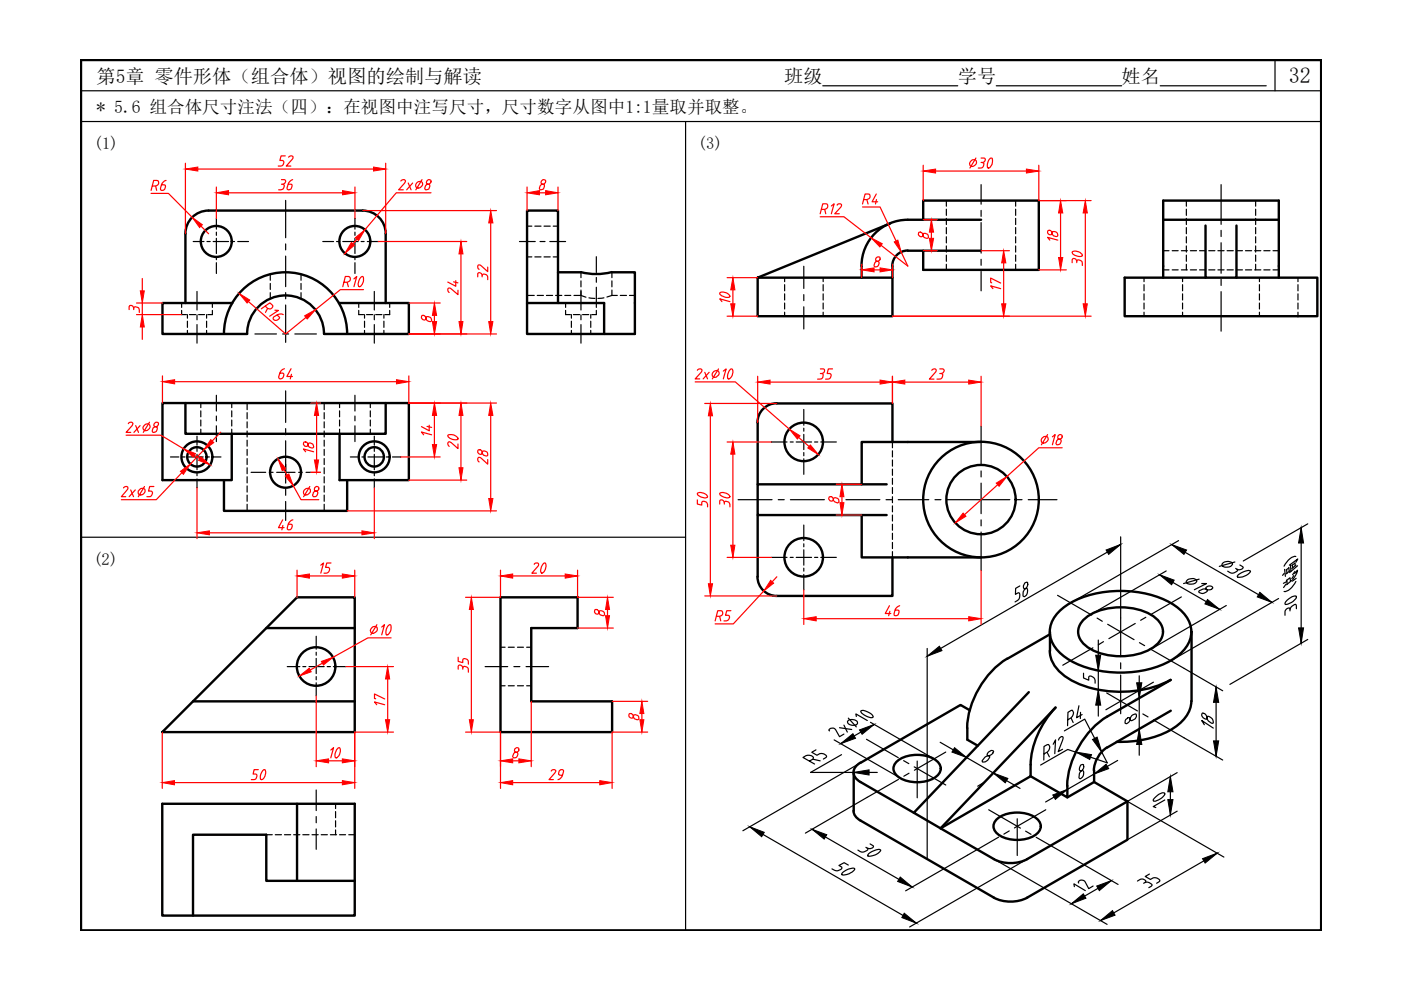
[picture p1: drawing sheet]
<svg xmlns="http://www.w3.org/2000/svg" width="297mm" height="210mm" viewBox="0 0 297 210" stroke-linecap="round" stroke-linejoin="round" font-family="sans-serif">
<!-- layer: 0 -->
<path d="M17.2 12.7h262.9v184.6h-262.9z" fill="none" stroke="#000" stroke-width=".51"/>
<g fill="none" stroke="#000" stroke-width=".25">
<path d="M17.2 19.2h262.9M174.4 18.2h28.7M211.2 18.2h26.6M246 18.2h22.5M270.3 12.7v6.5M17.2 25.8h262.9M145.4 25.8v171.5M17.2 113.9h128.2M237.6 113.8v17.2M237.6 115.4l-41 23.7M248.4 115.5l21.2 12.2M249.9 114.6l-22.9 13.2"/>
<path d="M259.3 119.3l1.1-.3a.9 .9 0 0 1 .9 .5 1.36 1.36 0 0 1-2.2 .3zM261.8 119.2l-3.3 .9M262.9 119.8l.6 .4a.72 .72 0 0 1-.4 .6 .72 .72 0 0 1-.8-.1M275.9 111.9v24.5M277.3 111.1l-13.7 7.8M196.6 137.5v44.6M232.9 135.7v16.1M245.9 121.9l12.7 7.3M247.3 121.1l-16 9.2M251.8 122.9l1-.2a.77 .77 0 0 1 .9 .6 1.54 1.54 0 0 1-2.2 .1zM254.2 125.3a1.81 1.81 0 0 1 2.1-.2l.6-.1 .2-.3a.79 .79 0 0 0-.8-.5 .79 .79 0 0 0-.7 .6l.4 .5a1.12 1.12 0 0 1-1.8 .1zM254.2 122.8l-3.3 .9"/>
<path d="M254.8 123.7h1l-2.6 1.3M260 128.4l-16 9.3M262 120.5l.4 .4-.2 .3a1.32 1.32 0 0 1-1.9-.1M262.5 121.9a3.6 3.6 0 0 1 2.5-.9l.1 .1a2.51 2.51 0 0 1-2.8 1.1zM271.1 126.9l-22.9 13.2M277.3 135.6l-16.5 9.5M175.9 155l-.1-.1a.81 .81 0 0 1 .6-.5 .81 .81 0 0 1 .8 .4l.8 1.4 .9-.6M176.9 156.9l14.1 8.1M178 154.3l2.6 .4M178.9 153.7l.7 1.5M179.7 152.9a1.38 1.38 0 0 1 2.1 .3v.2a1.34 1.34 0 0 1-2.1-.3zM179.9 152.3l1.7 1.8"/>
<path d="M181.6 151.9l-.1-.5 2.4 1.4M182.6 150.7a2.85 2.85 0 0 1 2.6 1.3l-.1 .1a2.77 2.77 0 0 1-2.6-1.3zM184.6 153.1l13.4 7.8M185.3 153.6l-7 4.1M199.3 157.4l17 9.8M221.4 159.8a1.36 1.36 0 0 0 1-1.8l-.4-.1-.7 .4v2.8M222 159.5l.5 1M223.3 157.8l.5-.9-.2 2.9M224.4 156.9l.1-.2a.65 .65 0 0 1 .9-.4l-.1 .7-.9 2.4 .9-.5M225.7 155l4.3-2.5 4.8 9.2-8.4-2.8-5.8 3.3M241.5 143.3v16.8M244.5 144.6l-10 5.9"/>
<path d="M251.1 141.7l8.1 4.8M251.1 156.4l8.1 4.7M257.8 145.7v14.6M158.9 175.3l35.4 20.4M171.9 163.8h14.1M172.2 175.8l21.2 12.3M182.4 161.7l-24.9 14.4M183.8 169.1l-13 7.5M208.7 165.8l-1.4 .9M229.1 162.2l-.1 .3a.73 .73 0 0 0 .1 1l.4-.1a1.11 1.11 0 0 1-.5 1.7 1.22 1.22 0 0 1 .4-1.7 1.14 1.14 0 0 0 .3-1.3zM237 161.2l-15.3 8.8M248.1 164.6v8.2"/>
<path d="M249.6 172l-10.6 6M249.6 163.8l-10.6 6.1 20.5 11.8M205.1 181.3l-13.1 7.6M210.7 182.1l3.6 2.1 3.5-2.1M226.4 181.4l10.7 6.1M234.7 196l-20.4-11.8-21.4 12.3M235.6 186.7l-8.5 4.9M258.1 180.9l-24.8 14.3"/>
</g>
<g fill="none" stroke="#000" stroke-width=".51">
<path d="M118.3 57.7h4.9M123.1 57.7a13.1 13.1 0 0 0 6.6 0M129.7 57.7h4.9v13.1h-22.9v-26.2h6.6v19.6M160.6 58.9h28.6v8.1h-28.6zM182.7 56.4v2.5M188.8 47.4l-28.2 11.5M189.2 56.4v2.5M192.5 53.1a3.3 3.3 0 0 0-3.3 3.3M192.5 53.2h15.5M195.7 46.6v-4.1h24.5v14.7h-24.5v-4M208 46.6h-15.5a9.8 9.8 0 0 0-9.8 9.8M246.6 46.6h24.5"/>
<path d="M246.6 58.9v-16.4h24.5v16.4M255.6 58.9h-17.2v8.1h40.9v-8.1h-17.1M255.6 47.8v11.1h6.6v-11.1M39.3 64.2v-14.7a4.9 4.9 0 0 1 4.9-4.9h32.7a4.9 4.9 0 0 1 4.9 4.9v14.7M47.5 70.8a13.1 13.1 0 0 1 13-13.1 13.1 13.1 0 0 1 13.1 13.1M49.3 64.2h-14.9v6.6h18a8.1 8.1 0 0 1 8.1-8.2 8.1 8.1 0 0 1 8.2 8.2M71.9 64.2h14.8v6.6h-18M111.7 64.2h16.4v6.6M39.3 85.5v6.5h42.5v-6.5M49.1 92v9.8h-14.7v-16.3h52.3v16.3h-14.7v-9.8M160.6 89.6v13.1M164.7 85.5a4.1 4.1 0 0 0-4.1 4.1"/>
<path d="M164.7 85.5h24.5v8.2M208 93.7h-25.3v9M47.5 101.8v6.5h26.1v-6.5M160.6 109.2v13.1M182.7 109.2v9h25.3M188 102.7h-27.4v6.5h27.4M189.2 118.2v8.2h-24.5a4.1 4.1 0 0 1-4.1-4.1M56.5 133.2h18.7M63 126.6h12.2v28.6h-40.8zM106.1 126.6h16.4v6.6h-9.9v15.5h17.2v6.5h-23.7zM222.6 138a7.5 7.5 0 0 0 4.3 6.1 23.5 23.5 0 0 0 21.3 0M222.6 134.5l-9.1 5.1a18.7 18.7 0 0 0-8.4 17.2l2.2 1.3"/>
<path d="M222.6 134v4M224.9 129.3a20.2 20.2 0 0 1 14.4-3.9 18.4 18.4 0 0 1 11 3.9 5.8 5.8 0 0 1 0 9.3 20.2 20.2 0 0 1-14.5 3.9 18.4 18.4 0 0 1-10.9-3.9 5.8 5.8 0 0 1 0-9.3zM230 131.1a13.3 13.3 0 0 1 12.5-1.5 6 6 0 0 1 4 3.6 3.9 3.9 0 0 1-2.1 4.2 13.8 13.8 0 0 1-13.6 0 3.6 3.6 0 0 1-.8-6.3zM252.6 134v14.7M40.9 148.7h34.3M205.6 150.6l-1.9-1.1-21.3 12.2a2.17 2.17 0 0 0-1.4 2.1 2.17 2.17 0 0 0 1.4 2l11.3 6.5M218.1 146.8l-24.4 25.5 5.7 3.3 24.4-25.6a18.9 18.9 0 0 0-5.3 12.1M234.7 158.5a6.3 6.3 0 0 0-2.8 4.9M248.2 144.2l-13.5 7.7a18.8 18.8 0 0 0-8.4 14.7M248.2 150.7l-13.4 7.8M252.6 148.6a7.1 7.1 0 0 1-3.8 5.8 21.5 21.5 0 0 1-12.1 2.9M34.4 170.4h40.8v23.7h-40.8z"/>
<path d="M63 170.4v16.4M181 171.9a2.42 2.42 0 0 0 1.4 2.1l28.3 16.3M181 163.8v8.1M190.3 161.3a7.4 7.4 0 0 1 8.3 0 2.08 2.08 0 0 1 .8 2.1 2.08 2.08 0 0 1-1.4 1.6 7.6 7.6 0 0 1-7.7-.4 1.96 1.96 0 0 1 0-3.3zM211.5 173.6a7.4 7.4 0 0 1 8.3 0 2.08 2.08 0 0 1 .8 2 2.08 2.08 0 0 1-1.4 1.6 7.6 7.6 0 0 1-7.7-.4 1.96 1.96 0 0 1 0-3.2zM218.5 164.6l7.8 4.5v-2.5M218.5 162.1v2.5l-19.1 11 11.3 6.5M232 165.8l7 4.1-21.2 12.2a7.8 7.8 0 0 1-7.1 0M232 163.4v2.4l-5.7 3.3M239 169.9v8.1l-21.2 12.3a7.8 7.8 0 0 1-7.1 0M75.2 186.8h-18.7v-9.8h-15.6v17.1"/>
<circle cx="45.9" cy="51.2" r="3.3"/>
<circle cx="75.2" cy="51.2" r="3.3"/>
<circle cx="41.7" cy="96.9" r="3.3"/>
<circle cx="41.7" cy="96.9" r="2.05"/>
<circle cx="79.3" cy="96.9" r="3.3"/>
<circle cx="79.3" cy="96.9" r="2.05"/>
<circle cx="170.4" cy="93.7" r="4.1"/>
<circle cx="60.5" cy="100.1" r="3.3"/>
<circle cx="170.4" cy="118.2" r="4.1"/>
<circle cx="208" cy="105.9" r="12.3"/>
<circle cx="208" cy="105.9" r="7.3"/>
<circle cx="67" cy="141.3" r="4.1"/>
</g>
<g fill="none" stroke="#000" stroke-width=".25">
<path d="M208 39.1v4.2M258.9 39.1v8.5M41 51.2h2.3M43.9 51.2h.7M45.2 51.2h3.3M45.9 46.3v2.3M45.9 49.2v.7M45.9 50.5v3.2M45.9 54.4v.7M45.9 55.7v2.3M49.1 51.2h.6M50.4 51.2h2.3"/>
<path d="M60.6 42.5v7.9M60.6 51.7v1.3M60.6 54.3v6.5M68.4 51.2h2.3M71.4 51.2h.6M72.7 51.2h3.2M75.3 46.3v2.3M75.3 49.2v.7M75.3 50.5v3.2M75.3 54.4v.7M75.3 55.7v2.3M76.6 51.2h.6"/>
<path d="M77.9 51.2h2.3M110.1 51.2h3.4M114.5 51.2h1.1M116.6 51.2h3.3M126.4 54.4v3.4M126.4 58.8v1M170.4 56.5v4.7M208 44.6v1.3M208 47.2v6.5M208 55v1.2M258.9 48.8v1.4M258.9 51.5v6.4"/>
<path d="M258.9 59.2v1.3M41.8 61.8v3.9M41.8 66.7v1.1M41.8 68.8v4M54 70.8h4.6M59.9 70.8h1.3M60.6 62v1.4M60.6 64.7v7.9M62.5 70.8h4.6M79.4 61.8v3.9M79.4 66.7v1.1M79.4 68.8v4"/>
<path d="M123.2 61.8v3.9M123.2 66.7v1.1M123.2 68.8v4M126.4 60.9v3.3M170.4 62.5v1.2M170.4 65.1v4.7M258.9 61.8v8.4M36.1 96.9h1.8M38.6 96.9h.6M39.9 96.9h3.2M41.8 92.5v1.9M41.8 95v.7"/>
<path d="M41.8 96.3v3.3M43.8 96.9h.6M45 96.9h1.8M45.9 83.8v3.4M45.9 88.2v1M45.9 90.3v3.3M60.6 82.9v6.7M60.6 90.9v1.3M60.6 93.5v8.9M74.3 96.9h1.8M75.3 83.8v3.4M75.3 88.2v1"/>
<path d="M75.3 90.3v3.3M76.7 96.9h.7M78 96.9h3.3M79.4 92.5v1.9M79.4 95v.7M79.4 96.3v3.3M81.9 96.9h.6M83.2 96.9h1.8M163.6 93.7h3.3M167.5 93.7h.7M168.8 93.7h3.3M170.4 86.8v3.4"/>
<path d="M170.4 90.8v.6M170.4 92.1v3.2M170.4 96v.6M170.4 97.3v3.3M172.7 93.7h.7M174 93.7h3.3M208 90.4v8.1M208 99.9v1.2M41.8 100.2v.7M41.8 101.5v1.9M53.2 100.1h3.1M57.1 100.1h.8"/>
<path d="M58.7 100.1h3.9M60.6 103.7v1.3M60.6 106.3v4M63.3 100.1h.8M64.9 100.1h3M79.4 100.2v.7M79.4 101.5v1.9M156.5 105.9h7.2M163.6 118.2h3.3M165 105.9h1.3M167.5 118.2h.7M167.6 105.9h7.2"/>
<path d="M168.8 118.2h3.3M170.4 111.3v3.3M170.4 115.3v.6M170.4 116.6v3.2M172.7 118.2h.7M174 118.2h3.3M179.4 105.9h7.1M187.9 105.9h1.2M190.4 105.9h6.5M198.2 105.9h1.3M200.8 105.9h13.3M208 102.4v6.5"/>
<path d="M208 110.2v1.3M208 112.8v8.2M215.4 105.9h1.3M218 105.9h6.1M67 134.9v2.8M67 138.3v.6M67 139.6v3.2M170.4 120.5v.6M170.4 121.8v3.3M224.2 126.2l7.3 4.2M231.7 137.4l-6.4 3.6M232.6 131l1.1 .7"/>
<path d="M234 136l-1.1 .7M234.9 132.4l5.5 3.2M237.6 131v8.2M240.7 132.2l-5.6 3.2M241.6 136.3l1.1 .6M242.9 130.9l-1.1 .6M243.8 137.6l7.3 4.1M250.5 126.6l-6.4 3.6M60.9 141.3h2.7M64.2 141.3h.6M65.5 141.3h3.2M67 143.5v.6"/>
<path d="M67 144.8v2.7M69.4 141.3h.6M70.7 141.3h2.6M102.9 141.3h4.7M109 141.3h1.2M111.5 141.3h4.8M183.7 156.7l6.7 3.9M200.5 159.5l-6.6 3.8M234.6 146.9l6.6 3.8M237.6 140.5v1.3M237.6 143.1v8.2M244.5 152.6l6.6 3.8"/>
<path d="M67 167.5v4.4M67 173.1v1.3M67 175.8v4.3M190.5 165.3l-6.7 3.8M191.6 161.3l1.1 .6M192.7 163.9l-1.1 .7M193.8 162.6l6.7 3.8M194.5 161.4v7.7M209.6 171.7l6.8 3.9M211.7 177.5l-6.6 3.8M214 176.2l-1.2 .7M215.7 173.6v7.8"/>
<path d="M217.5 176.2l1.1 .7M219.7 177.5l6.7 3.9M221.7 171.7l-6.6 3.8"/>
</g>
<g fill="none" stroke="#000" stroke-width=".25">
<path d="M57.3 58.2v1.2M63.8 58.2v1.2M111.7 47.9h1.1M111.7 54.5h1.1M113.4 47.9h1.3M113.4 54.5h1.3M115.3 47.9h1.4M115.3 54.5h1.4M117.3 47.9h1M117.3 54.5h1M123.2 57.7v1.2M123.2 59.5v1.3"/>
<path d="M129.7 57.7v1.2M129.7 59.5v1.3M166.4 58.9v.8M174.5 58.9v.8M200.6 42.5v1.2M200.6 44.4v1.3M200.6 46.3v1.3M200.6 48.2v1.4M200.6 50.2v1.3M200.6 52.1v1.4M200.6 54.1v1.3M200.6 56v1.2"/>
<path d="M215.3 42.5v1.2M215.3 44.4v1.3M215.3 46.3v1.3M215.3 48.2v1.4M215.3 50.2v1.3M215.3 52.1v1.4M215.3 54.1v1.3M215.3 56v1.2M242.6 58.9v.8M246.6 53.2h1.2M246.6 57.2h1.2M248.5 53.2h1.3"/>
<path d="M248.5 57.2h1.3M250.5 53.2h1.2M250.5 57.2h1.2M250.7 58.9v.8M251.5 42.5v1.2M251.5 44.4v1.3M251.5 46.3v1.3M251.5 48.2v1.4M251.5 50.2v1.3M251.5 52.1v1.4M251.5 54.1v1.3M251.5 56v1.2"/>
<path d="M252.4 53.2h1.3M252.4 57.2h1.3M254.3 53.2h1.3M254.3 57.2h1.3M256.3 53.2h1.3M256.3 57.2h1.3M258.2 53.2h1.3M258.2 57.2h1.3M260.2 53.2h1.3M260.2 57.2h1.3M262.1 53.2h1.3M262.1 57.2h1.3"/>
<path d="M264.1 53.2h1.3M264.1 57.2h1.3M266 53.2h1.3M266 57.2h1.3M266.2 42.5v1.2M266.2 44.4v1.3M266.2 46.3v1.3M266.2 48.2v1.4M266.2 50.2v1.3M266.2 52.1v1.4M266.2 54.1v1.3M266.2 56v1.2"/>
<path d="M267 58.9v.8M268 53.2h1.3M268 57.2h1.3M269.9 53.2h1.2M269.9 57.2h1.2M275.2 58.9v.8M38.5 65.8v.9h1M38.5 64.2v1M39.7 66.7v.8M39.7 68.1v1.3M39.7 70v.8M40.2 66.7h1.3"/>
<path d="M42.1 66.7h1.3M43.8 66.7v.8M43.8 68.1v1.3M43.8 70v.8M45 65.8v.9h-.9M45 64.2v1M57.3 60.1v1.3M57.3 62v1.3M63.8 60.1v1.3M63.8 62v1.3M76.1 65.8v.9h1M76.1 64.2v1"/>
<path d="M77.3 66.7v.8M77.3 68.1v1.3M77.3 70v.8M77.7 66.7h1.3M79.7 66.7h1.3M81.4 66.7v.8M81.4 68.1v1.3M81.4 70v.8M82.6 65.8v.9h-1M82.6 64.2v1M111.7 62.6h1.6M113.9 62.6h1.3"/>
<path d="M115.9 62.6h1.3M117.8 62.6h1.3M119.7 62.6h1.3M119.9 65.8v.9h1M119.9 64.2v1M121.1 66.7v.8M121.1 68.1v1.3M121.1 70v.8M121.6 66.7h1.3M121.7 62.6h1.5M123.2 61.5v1.1M123.2 62.6l1 .4"/>
<path d="M123.5 66.7h1.3M124.9 63.1l1.2 .2M125.3 66.7v.8M125.3 68.1v1.3M125.3 70v.8M126.4 65.8v.9h-.9M126.4 64.2v1M128 63.1l-1.2 .2M129.7 62.6h1.2M129.7 61.5v1.1M129.7 62.6l-1 .4M131.5 62.6h1.3"/>
<path d="M133.5 62.6h1.1M166.4 60.4v1.3M166.4 62.3v1.3M166.4 64.2v1.3M166.4 66.2v.8M174.5 60.4v1.3M174.5 62.3v1.3M174.5 64.2v1.3M174.5 66.2v.8M242.6 60.4v1.3M242.6 62.3v1.3M242.6 64.2v1.3"/>
<path d="M242.6 66.2v.8M250.7 60.4v1.3M250.7 62.3v1.3M250.7 64.2v1.3M250.7 66.2v.8M267 60.4v1.3M267 62.3v1.3M267 64.2v1.3M267 66.2v.8M275.2 60.4v1.3M275.2 62.3v1.3M275.2 64.2v1.3"/>
<path d="M275.2 66.2v.8M42.6 85.5v.9M42.6 87.1v1.3M42.6 89.1v1.2M42.6 91v1M49.1 85.5v.9M49.1 87.1v1.3M49.1 89.1v1.2M49.1 91v1M52.4 85.5v1.4M52.4 87.5v1.3M52.4 89.4v1.3"/>
<path d="M52.4 91.4v1.3M52.4 93.3v1.3M52.4 95.3v1.2M52.4 97.2v1.3M52.4 99.2v1.2M68.7 85.5v1.4M68.7 87.5v1.3M68.7 89.4v1.3M68.7 99.2v1.2M72 85.5v.9M72 87.1v1.3M72 89.1v1.2"/>
<path d="M72 91v1M78.5 85.5v.9M78.5 87.1v1.3M78.5 89.1v1.2M78.5 91v1M189.2 93.7v1.2M189.2 95.6v1.3M189.2 97.5v1.3M189.2 99.5v1.3M52.4 101.1v1.3M52.4 103v1.3M52.4 105v1.3"/>
<path d="M52.4 106.9v1.4M189.2 101.4v1.3M189.2 103.4v1.2M189.2 105.3v1.3M189.2 107.3v1.2M189.2 109.2v1.3M189.2 111.2v1.2M189.2 113.1v1.3M189.2 115v1.3M189.2 117v1.2M106.1 137.2h1M107.8 137.2h1.2"/>
<path d="M109.7 137.2h1.3M111.7 137.2h.9M106.1 145.4h1M107.8 145.4h1.2M109.7 145.4h1.3M111.7 145.4h.9M56.5 177h1.2M58.4 177h1.3M60.3 177h1.3M62.3 177h1.3M64.2 177h1.3M66.2 177h1.3"/>
<path d="M68.1 177h1.3M70 177h1.4M71.1 170.4v1M71.1 172.1v1.3M71.1 174v1.3M71.1 176v1M72 177h1.3M73.9 177h1.3"/>
</g>
<!-- layer: 0 -->
<g fill="#000" stroke="#000" stroke-width=".21">
<path d="M234.5 116.6l3.1-1.2-2.5 2.1zM248.4 115.5l3.2 1.1-.6 .9zM275.9 111.9l.5 3.2h-1.1zM196.6 139.1l2.6-2.1 .5 1zM232.3 138.9h1.1l-.5 3.3zM245.9 121.9l3 1.1-.5 1zM256 127.1l2.6 2.1-3.1-1.2zM267.1 125.6l2.5 2.1-3-1.1zM275.3 133.1h1.1l-.5 3.3zM178.3 157.7l2.5-2.1 .6 .9zM182.2 154.8l3.1-1.2-2.5 2.1zM202.4 158.5l2.5 2.1-3.1-1.1z"/>
<path d="M231.6 156.8l1-.5 1 3.2zM232.9 146.2l.5 3.3h-1.1zM241 144.8h1.1l-.6 3.2zM241.5 154.6l.6 3.2h-1.1zM257.3 157.1h1.1l-.6 3.2zM257.8 145.7l.6 3.2h-1.1zM158.9 175.3l3.1 1.2-.5 .9zM172.2 175.8l3.1 1.2-.6 .9zM181 163.8l3.3-.6v1.1zM210.6 163.9l3.1 1.1-.6 1zM223.2 168.6l3.1-1.2-2.5 2.1zM228.1 159.5l3.3 .5-.4 1z"/>
<path d="M232 164.1l2.5-2.1 .6 1zM248.1 164.6l.6 3.3h-1.1zM190.9 186l2.5 2.1-3.1-1.2zM191.7 193.6l2.6 2.1-3.1-1.2zM232.5 187.9l3.1-1.2-2.5 2.1zM233.3 195.2l2.6-2.1 .5 .9zM255 182.1l3.1-1.2-2.6 2.1z"/>
</g>
<g fill="none" stroke="#f00" stroke-width=".25">
<path d="M39.3 34.6v15M41.9 35.8h37.3M45.9 39.7v6.6M75.3 39.7v6.6M81.8 34.6v15M111.7 39.7v4.9M115 38.2a.46 .46 0 0 0-.3 .4 .46 .46 0 0 0 .3 .5h.3a.68 .68 0 0 1-.1 .8 .68 .68 0 0 1-.8 .2 .79 .79 0 0 1 .8-1 .49 .49 0 0 0 .5-.6 .49 .49 0 0 0-.6-.4zM118.3 39.7v4.9M195.7 35v7.5M198.4 36.3h19.2M220.2 35v7.5h11.1M30.2 59v2.7"/>
<path d="M32 41h3.7l5.1 5.1M42.6 47.9l1.6 1.7M48.5 40.9h24.1M75.7 50.7l-.9 1M76.9 44.6h28.4M80.2 51.2h18.8M91.4 40.9h-7.4l-6.6 7.8M97.7 53.8v14.4M104 47.3v20.9M114.4 40.9h1.3M154.2 58.9h6.4M173.9 46h5l5.8 4.4"/>
<path d="M182.7 56v2.9M182.9 43.9h3.7l3.4 7.2M185.3 57.2h1.3M185.9 54.6a.54 .54 0 0 0-.1 .8h.4a.72 .72 0 0 1 0 .9 .72 .72 0 0 1-.7 .3 .76 .76 0 0 1 .6-1.2 .58 .58 0 0 0 .4-.9zM186.8 52l5.7 4.4-1.4-2.9M189.2 56v2.9M195.7 46.6h3M208 53.2h6M212.8 55.7v8.7M220.2 57.2h5.9M224.9 45.2v9.4M230.1 45.2v19.2"/>
<path d="M28.9 64.2h5.5M28.9 66.7h9.6M30.2 69.3v2.7M34.4 79.7v5.8M52.7 64l7.9 6.8 4.3-3.5M56.2 64.9l.6 .5a.61 .61 0 0 0 .7 0 .61 .61 0 0 0 .2-.8l-.5-.4-1.8 1.3M56.7 65.4l-.4 .8M58.3 65.8h.7l-1.8 1.2M60.1 66.7l-.3-.1a2.12 2.12 0 0 0-1.9 .9 .57 .57 0 0 0 .8 .4l.6-.6-.5-.5M77.1 61.4h-4.9l-5.3 4.2M86.7 79.7v5.8h18.6M86.7 70.8h18.6"/>
<path d="M86.7 64.2h6.6M154.2 67h6.4M160.6 79.8v9.8M189.2 79.8v5.7M189.2 67h42.1M208 79.8v10.6M26.7 92.3h7.4l4.9 2.9M37 80.9h47.1M41.2 96.5l1.1 .7M43.2 95.4l-2.8 3M46.8 91.6l-1.8 1.9M60.2 99.6l.7 1.1"/>
<path d="M65.9 85.5h2M67.1 88.1v9.4M85 96.9h8.3M97.7 88.1v11.1M104 88.1v17.6M147.4 81h8.5l11.5 10M149.4 85.5h15.3M150.6 88.2v35.6M154.2 93.7h9.4M155.4 96.3v19.3M163.3 81h23.3M169.3 92.7l2.3 2"/>
<path d="M191.8 81h13.6M225.2 94.9h-5l-6.7 6.1M38.6 100.2l-5.5 5.7h-7.4M41.8 103.4v10.8M44.4 113h32.3M65.9 100.1h2M73.6 108.3h31.7M79.4 103.4v10.8M86.7 101.8h12.3M154.2 118.2h9.4M177.3 102.7h5.4M177.3 109.2h5.4"/>
<path d="M211.5 102.8l-7 6.3M63 120.9v5.7M75.2 120.9v5.7M82.9 135.2h-4.9l-7.4 4.1M99.9 129.2v23.4M106.1 120.9v5.7h-7.4M108.7 122.1h11.1M122.5 133.2h7.5M122.5 120.9v5.7h7.5M149.4 126.4h15.3M162 125.3l-6.5 7h-3.9M164.7 122.3l-1 1"/>
<path d="M170.4 125.1v7.3M173 131.2h32.4M208 121v11.4M34.4 155.2v12M67 147.5v15M68.4 140.6l-2.6 1.5M73.3 141.3h10.1M82.2 144v8.6M83.4 155.2h-8.2v12M98.7 155.2h7.4v12M109.1 158.8v.3a.58 .58 0 0 0 .6 .5 .65 .65 0 0 1-.1 .9 .65 .65 0 0 1-.9-.1l.1-.3a1.02 1.02 0 0 1 1-.7l.2-.4-.1-.4a.55 .55 0 0 0-.8 .2zM112.6 148.7v13.8"/>
<path d="M129.8 148.7h7.5M137.3 155.2h-7.5v12M37 165.9h35.6M108.7 161.3h1.3M108.7 165.9h18.5"/>
</g>
<g fill="#f00" stroke="#f00" stroke-width=".21">
<path d="M91.7 94.3h.9l-.5 2.6z"/>
<path d="M92.1 85.5l.5 2.6h-.9z"/>
<path d="M97.7 85.5l.5 2.6h-.9z"/>
<path d="M97.3 99.2h.9l-.5 2.6z"/>
<path d="M111.7 40.9l2.7-.5v.9z"/>
<path d="M115.7 40.4l2.6 .5-2.6 .4z"/>
<path d="M103.6 105.7h.9l-.5 2.6z"/>
<path d="M104 85.5l.5 2.6h-.9z"/>
<path d="M50.7 62.2l2.2 1.4-.5 .6z"/>
<path d="M64.6 67l2.3-1.4-1.8 2z"/>
<path d="M41.8 113l2.6-.4v.8z"/>
<path d="M76.7 112.6l2.7 .4-2.7 .4z"/>
<path d="M92.1 64.2l.5 2.7h-.9z"/>
<path d="M97.3 68.2h.9l-.5 2.6z"/>
<path d="M97.7 51.2l.5 2.6h-.9z"/>
<path d="M104 44.6l.5 2.7h-.9z"/>
<path d="M103.6 68.2h.9l-.5 2.6z"/>
<path d="M29.7 61.7h.9l-.4 2.5z"/>
<path d="M30.2 66.7l.4 2.6h-.9z"/>
<path d="M44.7 93.2l.6 .6-2.1 1.6z"/>
<path d="M38.3 99.9l2.1-1.5-1.5 2.2z"/>
<path d="M42.6 96.8l2 1.8-2.5-1z"/>
<path d="M39 95.2l2.4 1-.4 .7z"/>
<path d="M34.4 80.9l2.6-.4v.9z"/>
<path d="M84.1 80.5l2.6 .4-2.6 .5z"/>
<path d="M45.9 40.9l2.6-.5v.9z"/>
<path d="M72.6 40.4l2.7 .5-2.7 .4z"/>
<path d="M39.3 35.8l2.6-.4v.9z"/>
<path d="M79.2 35.4l2.6 .4-2.6 .5z"/>
<path d="M74.5 51.4l.7 .6-2.1 1.7z"/>
<path d="M75.3 50.4l2.1-1.7-1.4 2.3z"/>
<path d="M40.8 46.1l2.1 1.6-.6 .5z"/>
<path d="M59 97.3l1.6 2.1-.8 .4z"/>
<path d="M60.5 101l.7-.5 1 2.5z"/>
<path d="M66.7 97.5h.8l-.4 2.6z"/>
<path d="M67.1 85.5l.4 2.6h-.8z"/>
<path d="M128.8 126.6l.4 2.6h-.8z"/>
<path d="M136.1 148.7l.4 2.6h-.8z"/>
<path d="M106.1 161.3l2.6-.4v.8z"/>
<path d="M110 160.9l2.6 .4-2.6 .4z"/>
<path d="M106.1 165.9l2.6-.4v.9z"/>
<path d="M127.2 165.5l2.6 .4-2.6 .5z"/>
<path d="M106.1 122.1l2.6-.4v.9z"/>
<path d="M119.8 121.7l2.7 .4-2.7 .5z"/>
<path d="M99.5 152.6h.9l-.5 2.6z"/>
<path d="M99.9 126.6l.5 2.6h-.9z"/>
<path d="M81.7 152.6h.9l-.4 2.6z"/>
<path d="M82.2 141.3l.4 2.7h-.9z"/>
<path d="M67 161.3l2.7-.4v.8z"/>
<path d="M72.6 121.7l2.6 .4-2.6 .5z"/>
<path d="M63 122.1l2.6-.4v.9z"/>
<path d="M72.6 165.5l2.6 .4-2.6 .5z"/>
<path d="M34.4 165.9l2.6-.4v.9z"/>
<path d="M63.5 143.3l2.1-1.6 .4 .7z"/>
<path d="M68.1 140.2l2.5-.9-2 1.7z"/>
<path d="M189.2 81l2.6-.4v.8z"/>
<path d="M205.4 80.6l2.6 .4-2.6 .4z"/>
<path d="M186.6 80.6l2.6 .4-2.6 .4z"/>
<path d="M160.6 81l2.7-.4v.8z"/>
<path d="M155.4 93.7l.4 2.6h-.9z"/>
<path d="M154.9 115.6h.9l-.4 2.6z"/>
<path d="M150.2 123.8h.9l-.5 2.6z"/>
<path d="M150.6 85.5l.5 2.7h-.9z"/>
<path d="M163.4 123l.6 .6-2 1.7z"/>
<path d="M171.8 94.3l1.7 2.1-2.2-1.4z"/>
<path d="M167.4 91l2.2 1.4-.5 .7z"/>
<path d="M204.2 108.8l.6 .7-2.2 1.4z"/>
<path d="M211.2 102.4l2.3-1.4-1.7 2.1z"/>
<path d="M224.9 42.5l.4 2.7h-.9z"/>
<path d="M224.4 54.6h.9l-.4 2.6z"/>
<path d="M230.1 42.5l.4 2.7h-.9z"/>
<path d="M229.6 64.4h.9l-.4 2.6z"/>
<path d="M155.4 58.9l.4 2.6h-.9z"/>
<path d="M178.5 102.7l.4 2.6h-.8z"/>
<path d="M195.7 36.3l2.7-.5v.9z"/>
<path d="M217.6 35.8l2.6 .5-2.6 .4z"/>
<path d="M182.7 57.2l2.6-.4v.8z"/>
<path d="M186.6 56.8l2.6 .4-2.6 .4z"/>
<path d="M197.5 46.6l.4 2.6h-.9z"/>
<path d="M189.6 51.3l.8-.4 .7 2.6z"/>
<path d="M184.7 50.4l2.4 1.3-.6 .7z"/>
<path d="M170.4 131.2l2.6-.4v.8z"/>
<path d="M205.4 130.8l2.6 .4-2.6 .4z"/>
<path d="M212.8 53.2l.5 2.5h-.9z"/>
<path d="M212.4 64.4h.9l-.5 2.6z"/>
</g>
<g font-size="6.6">
<text x="276.2" y="131.6" transform="rotate(-90 276.2 131.6)">30（总高）</text>
<text x="230.7" y="155.2" transform="rotate(-90 230.7 155.2)">R4</text>
<text x="169.3" y="163.3">R5</text>
</g>
<text font-size="6.2" x="240.2" y="189.4">35</text>
<g font-size="5.7" fill="#f00">
<text x="58.2" y="41.6">36</text>
<text x="83.6" y="41.6">2x 8</text>
</g>
<g font-size="5.7">
<text x="219.1" y="128.8" transform="rotate(-90 219.1 128.8)">58</text>
<text x="258.6" y="155.6" transform="rotate(-90 258.6 155.6)">18</text>
<text x="248.4" y="172.5" transform="rotate(-90 248.4 172.5)">10</text>
<text x="181" y="182.7">30</text>
<text x="175.3" y="186.6">50</text>
<text x="226.8" y="190.1">12</text>
</g>
<g font-size="5.3" fill="#f00">
<text x="31" y="41.6">R6</text>
<text x="58.2" y="36.3">52</text>
<text x="204.6" y="36.7">30</text>
<text x="172.9" y="46.6">R12</text>
<text x="182" y="44.5">R4</text>
<text x="221.2" y="52.2">18</text>
<text x="230.7" y="57.5" transform="rotate(-90 230.7 57.5)">30</text>
<text x="71.6" y="62.1">R10</text>
<text x="98.4" y="63.9" transform="rotate(-90 98.4 63.9)">24</text>
<text x="104.8" y="60.7" transform="rotate(-90 104.8 60.7)">32</text>
<text x="151.7" y="65.3">10</text>
<text x="209.2" y="62.4">17</text>
<text x="58.2" y="81.5">64</text>
<text x="146.4" y="81.5">2x 10</text>
<text x="172.5" y="81.5">35</text>
<text x="196.1" y="81.5">23</text>
<text x="25.8" y="92.8">2x 8</text>
<text x="92.8" y="93.5" transform="rotate(-90 92.8 93.5)">14</text>
<text x="219.8" y="95.6">18</text>
<text x="63.5" y="97">18</text>
<text x="98.4" y="96.3" transform="rotate(-90 98.4 96.3)">20</text>
<text x="104.8" y="99.5" transform="rotate(-90 104.8 99.5)">28</text>
<text x="24.7" y="106.5">2x 5</text>
<text x="63.5" y="106.5">8</text>
<text x="58.2" y="113.6">46</text>
<text x="151.3" y="108.7" transform="rotate(-90 151.3 108.7)">50</text>
<text x="155.9" y="108.7" transform="rotate(-90 155.9 108.7)">30</text>
<text x="71.3" y="122.8" transform="rotate(-90 71.3 122.8)">15</text>
<text x="111.8" y="122.8">20</text>
<text x="187" y="131.9">46</text>
<text x="77.6" y="135.8">10</text>
<text x="150.6" y="133">R5</text>
<text x="100.5" y="143.6" transform="rotate(-90 100.5 143.6)">35</text>
<text x="82.9" y="150.6" transform="rotate(-90 82.9 150.6)">17</text>
<text x="73.4" y="161.9" transform="rotate(-90 73.4 161.9)">10</text>
<text x="52.6" y="166.5">50</text>
<text x="115.4" y="166.5">29</text>
</g>
<g font-size="5.3">
<text x="229" y="146.1">5</text>
<text x="207.4" y="162.6">8</text>
</g>
<text font-size="4.9" x="237.8" y="154.5">8</text>
<text font-size="4.7" x="273.2" y="17.6">32</text>
<g font-size="4.4" fill="#f00">
<text x="193.7" y="51.9">8</text>
<text x="26.5" y="67.4">3</text>
<text x="88.5" y="69.5">8</text>
<text x="175" y="108">8</text>
<text x="125.2" y="131.9">8</text>
<text x="132.3" y="153.8">8</text>
</g>
<g font-size="4.1">
<text x="20.5" y="17.6">第5章 零件形体（组合体）视图的绘制与解读</text>
<text x="166.3" y="17.6">班级</text>
<text x="203.1" y="17.6">学号</text>
<text x="237.8" y="17.6">姓名</text>
</g>
<text font-size="3.7" x="20.5" y="23.9">* 5.6 组合体尺寸注法（四）：在视图中注写尺寸，尺寸数字从图中1:1量取并取整。</text>
<g font-size="3.5">
<text x="19.9" y="31.7">(1)</text>
<text x="148" y="31.7">(3)</text>
<text x="19.8" y="119.8">(2)</text>
</g>
</svg>
